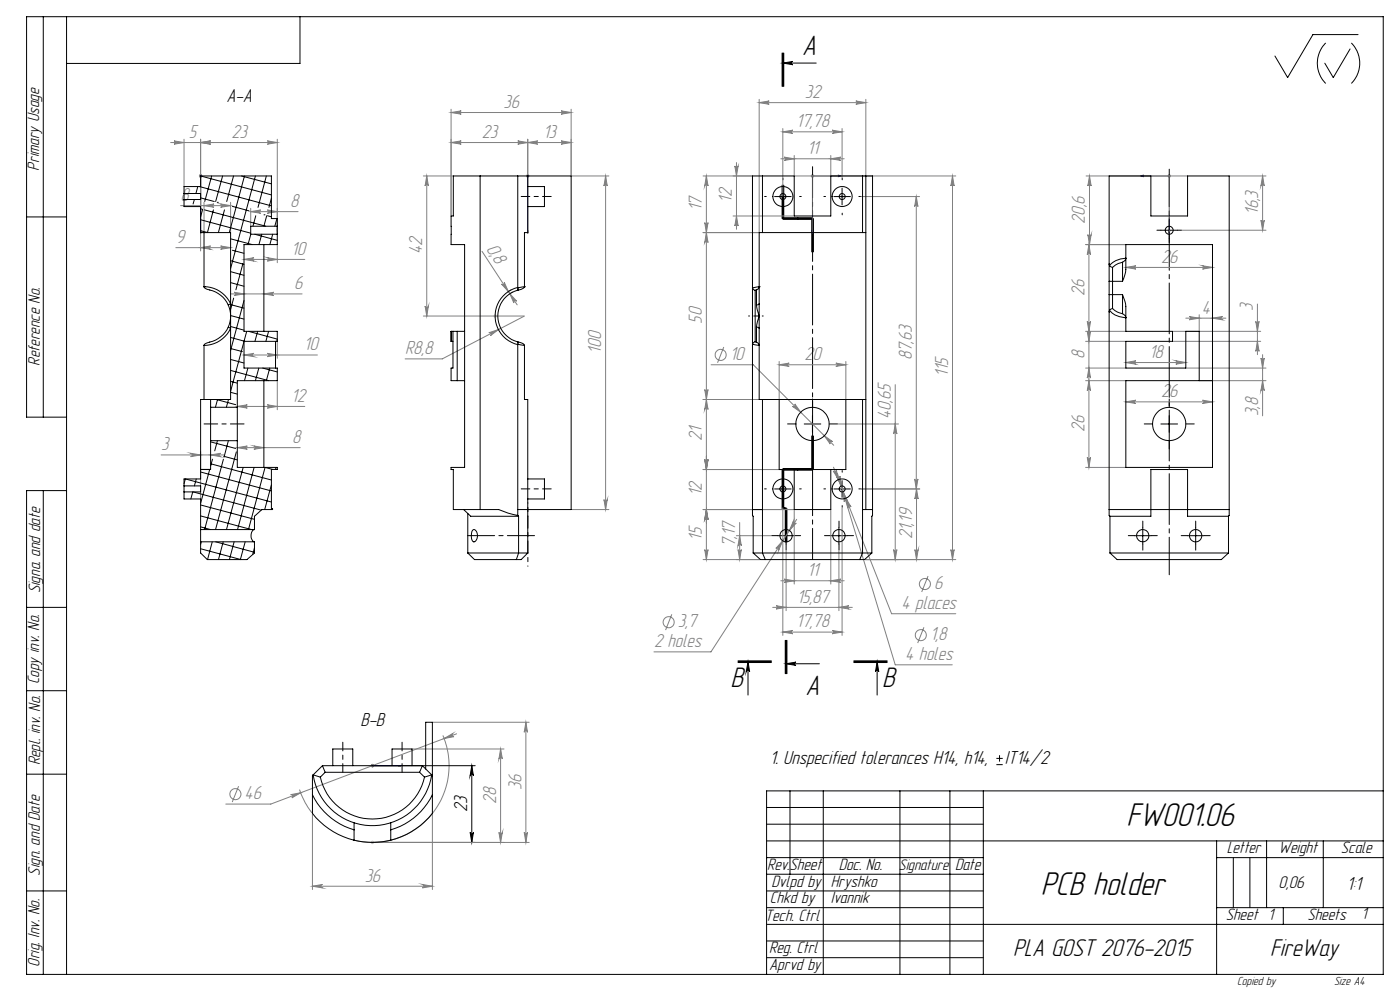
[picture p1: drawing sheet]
<svg xmlns="http://www.w3.org/2000/svg" width="420mm" height="297mm" viewBox="0 0 420 297" stroke-linecap="round" stroke-linejoin="round" font-family="sans-serif">
<g fill="none" stroke="#808080" stroke-width=".3">
<path d="M135.3 32.7v31.8M135.3 33.7h36M135.3 33.7l3.1-.5a.49 .49 0 0 0-.5 .5 .49 .49 0 0 0 .5 .5zM168.3 33.2l3 .5-3 .5a.49 .49 0 0 0 .5-.5 .49 .49 0 0 0-.5-.5zM171.3 32.7v19.8M227.8 29.8v39.7M227.8 30.8h32M227.8 30.8l3-.5a.49 .49 0 0 0-.5 .5 .49 .49 0 0 0 .5 .5zM234.8 39.5l3.1-.5a.49 .49 0 0 0-.5 .5 .49 .49 0 0 0 .5 .5zM234.8 38.5v20.2M234.8 39.5h17.8M249.6 39l3 .5-3 .5a.49 .49 0 0 0 .5-.5 .49 .49 0 0 0-.5-.5z"/>
<path d="M252.6 38.5v14.7M256.8 30.3l3 .5-3 .5a.49 .49 0 0 0 .4-.5 .49 .49 0 0 0-.4-.5zM259.8 29.8v22.7M51.2 42.7h32M52.2 42.2l3 .5-3 .5a.49 .49 0 0 0 .5-.5 .49 .49 0 0 0-.5-.5zM55.2 41.7v14M59.7 52.7h1M59.8 52.4l.7 .7M60.2 42.7l3-.5a.49 .49 0 0 0-.5 .5 .49 .49 0 0 0 .5 .5zM60.2 41.7v20M60.5 52.4l-.7 .7M80.2 42.2l3 .5-3 .5a.49 .49 0 0 0 .5-.5 .49 .49 0 0 0-.5-.5z"/>
<path d="M83.2 41.7v28.3M127 52.7h8.8M128 52.7v42M128 52.7l.5 3a.49 .49 0 0 0-.5-.5 .49 .49 0 0 0-.5 .5zM135.3 42.7l3.1-.5a.49 .49 0 0 0-.5 .5 .49 .49 0 0 0 .5 .5zM135.3 42.7h36M155.3 42.2l3 .5-3 .5a.49 .49 0 0 0 .5-.5 .49 .49 0 0 0-.5-.5zM157.8 52.7h1.1M158 52.4l.7 .7M158.3 41.7v11.5M158.3 42.7l3-.5a.49 .49 0 0 0-.4 .5 .49 .49 0 0 0 .4 .5zM158.7 52.4l-.7 .7"/>
<path d="M168.3 42.2l3 .5-3 .5a.49 .49 0 0 0 .5-.5 .49 .49 0 0 0-.5-.5zM171.6 52.7h11.1M181.7 52.7v100M181.7 52.7l.5 3a.49 .49 0 0 0-.5-.5 .49 .49 0 0 0-.5 .5zM210.9 52.7h14.7M211.9 52.7v115M211.9 52.7l.5 3a.49 .49 0 0 0-.5-.5 .49 .49 0 0 0-.5 .5zM220.5 49.7a.49 .49 0 0 0 .4 .5 .49 .49 0 0 0 .5-.5l-.5 3zM220.9 48.7v20M234.2 47.6h19.1M235.3 47.1l3 .5-3 .5a.49 .49 0 0 0 .4-.5 .49 .49 0 0 0-.4-.5zM238.3 46.6v5.9"/>
<path d="M238.4 52.7h48.3M243.4 52.4l.7 .7M243.7 52.2v1M244.1 52.4l-.7 .7M249.2 47.6l3-.5a.49 .49 0 0 0-.4 .5 .49 .49 0 0 0 .4 .5zM249.2 46.6v5.9M258.3 58.9h17.6M274.9 58.9l.5 3a.49 .49 0 0 0-.5-.5 .49 .49 0 0 0-.5 .5zM274.9 58.9v87.6M285.7 52.7l.5 3a.49 .49 0 0 0-.5-.5 .49 .49 0 0 0-.4 .5zM285.7 52.7v115M325.8 52.7h30.3"/>
<path d="M326.8 52.7l.5 3a.49 .49 0 0 0-.5-.5 .49 .49 0 0 0-.4 .5zM326.8 52.7v20.6M350.4 52.4l.7 .7M350.8 52.2v1M351.1 52.4l-.7 .7M369 52.7h10.8M378.8 52.7l.5 3a.49 .49 0 0 0-.5-.5 .49 .49 0 0 0-.5 .5zM378.8 52.7v16.3M52.7 74.2h16.5M54.2 61.6h15M60.2 69.9v5.3M60.2 74.2l3-.5a.49 .49 0 0 0-.5 .5 .49 .49 0 0 0 .5 .5z"/>
<path d="M61.2 61.6l3-.5a.49 .49 0 0 0-.5 .5 .49 .49 0 0 0 .5 .5zM61.2 60.6v8.9M66.2 73.7l3 .5-3 .5a.49 .49 0 0 0 .5-.5 .49 .49 0 0 0-.5-.5zM66.2 61.1l3 .5-3 .5a.49 .49 0 0 0 .5-.5 .49 .49 0 0 0-.5-.5zM69.2 60.6v8.9M73.2 77.7h18.2M73.2 77.7l3-.5a.51 .51 0 0 0-.5 .5 .51 .51 0 0 0 .5 .5zM75.2 63.4l3-.5a.49 .49 0 0 0-.5 .5 .49 .49 0 0 0 .5 .5zM75.2 62.4v5.2M75.2 63.4h14.2M80.2 77.2l3 .5-3 .5a.51 .51 0 0 0 .5-.5 .51 .51 0 0 0-.5-.5zM80.2 62.9l3 .5-3 .5a.49 .49 0 0 0 .5-.5 .49 .49 0 0 0-.5-.5z"/>
<path d="M83.2 73.5v5.2M144.6 75.3l10.6 16.1M210.9 69.7h16.6M211.4 66.7a.49 .49 0 0 0 .5 .5 .49 .49 0 0 0 .5-.5l-.5 3zM211.9 69.7l.5 3a.49 .49 0 0 0-.5-.5 .49 .49 0 0 0-.5 .5zM219.9 64.7h18.2M220.9 64.7l.5 3a.49 .49 0 0 0-.5-.5 .49 .49 0 0 0-.4 .5zM325.7 73.3h11.9M326.4 70.3a.49 .49 0 0 0 .4 .5 .49 .49 0 0 0 .5-.5l-.5 3zM326.7 73.3l.5 3a.49 .49 0 0 0-.5-.5 .49 .49 0 0 0-.5 .5zM326.7 73.3v66.8M354.6 69h25.2"/>
<path d="M360.8 79.7l2.9 .4-2.9 .5a.49 .49 0 0 0 .4-.5 .49 .49 0 0 0-.4-.4zM378.3 66a.49 .49 0 0 0 .5 .5 .49 .49 0 0 0 .5-.5l-.5 3zM69.2 88.1h21.4M70.2 87.6l3 .5-3 .5a.49 .49 0 0 0 .5-.5 .49 .49 0 0 0-.5-.5zM79.2 88.1l3-.5a.49 .49 0 0 0-.5 .5 .49 .49 0 0 0 .5 .5zM127 94.7h30.1M127.5 91.7a.49 .49 0 0 0 .5 .5 .49 .49 0 0 0 .5-.5l-.5 3zM146.6 99.7l2.9-.9-2.4 1.8a.5 .5 0 0 0 .2-.6 .5 .5 0 0 0-.7-.3zM150.5 85.1a.48 .48 0 0 0 .6 .2 .48 .48 0 0 0 .2-.7l1.2 2.8zM153 88l2 2.3a.5 .5 0 0 0-.7-.2 .5 .5 0 0 0-.1 .7zM153.4 86.8l-.7 .4M153.8 87.5l-.7 .4"/>
<path d="M157.3 94.7l-24.6 12.9h-11.2M325.7 99.3h11.9M326.2 96.3a.49 .49 0 0 0 .5 .5 .49 .49 0 0 0 .5-.5l-.5 3zM326.2 99.3a.49 .49 0 0 0 .5 .5 .49 .49 0 0 0 .5-.5l-.5 3zM337.7 80.1l3-.4a.49 .49 0 0 0-.4 .4 .49 .49 0 0 0 .4 .5zM337.7 80.1h26M352 99.3h26.2M355.7 95.4h12.1M356.8 94.9l3 .5-3 .4a.49 .49 0 0 0 .4-.4 .49 .49 0 0 0-.4-.5zM359.8 94.3v4.8M363.7 95.4l3-.5a.49 .49 0 0 0-.4 .5 .49 .49 0 0 0 .4 .4zM376.7 96.3a.49 .49 0 0 0 .5 .5 .49 .49 0 0 0 .5-.5l-.5 3z"/>
<path d="M377.2 91.1v15.2M73.2 106.4h22M73.2 106.4l3-.5a.49 .49 0 0 0-.5 .5 .49 .49 0 0 0 .5 .5zM80.2 105.9l3 .5-3 .5a.49 .49 0 0 0 .5-.5 .49 .49 0 0 0-.5-.5zM83.2 102.5v4.9M83.2 114.3v8.5M210.9 119.7h16.6M211.4 116.7a.49 .49 0 0 0 .5 .5 .49 .49 0 0 0 .5-.5l-.5 3zM211.9 119.7l.5 3a.49 .49 0 0 0-.5-.4 .49 .49 0 0 0-.5 .4zM213.3 109.3h12.7l24.1 24.2M217.1 104l-1.8 4.7M233.8 109.3h20"/>
<path d="M233.8 108.3v11.2M233.8 109.3l2.9-.5a.49 .49 0 0 0-.4 .5 .49 .49 0 0 0 .4 .5zM250.8 108.8l3 .5-3 .5a.49 .49 0 0 0 .4-.5 .49 .49 0 0 0-.4-.5zM253.8 108.3v11.2M268.6 115.3v52.4M325.7 114.1h11.9M325.7 110.3h11.9M325.7 102.3h11.9M326.7 110.3l.5 3a.49 .49 0 0 0-.5-.5 .49 .49 0 0 0-.5 .5zM326.7 114.1l.5 3a.49 .49 0 0 0-.5-.5 .49 .49 0 0 0-.5 .5zM337.7 108.7h18M337.7 108.7l3-.6a.51 .51 0 0 0-.4 .5 .51 .51 0 0 0 .4 .5z"/>
<path d="M352 102.3h26.2M352.7 108.1l3 .6-3 .4a.51 .51 0 0 0 .5-.5 .51 .51 0 0 0-.5-.5zM356 110.3h23.8M359.9 114.1h19.9M360.8 119.9l2.9 .5-2.9 .5a.49 .49 0 0 0 .4-.5 .49 .49 0 0 0-.4-.5zM377.2 102.3l.5 3a.49 .49 0 0 0-.5-.5 .49 .49 0 0 0-.5 .5zM378.3 107.3a.49 .49 0 0 0 .5 .5 .49 .49 0 0 0 .5-.5l-.5 3zM378.8 114.1l.5 3a.49 .49 0 0 0-.5-.5 .49 .49 0 0 0-.5 .5zM378.8 106.3v18.3M48.3 136.3h18.9M57.2 135.9l3 .4-3 .6a.51 .51 0 0 0 .5-.5 .51 .51 0 0 0-.5-.5zM60.2 135.4v13.9"/>
<path d="M63.2 136.3l3-.4a.51 .51 0 0 0-.5 .5 .51 .51 0 0 0 .5 .5zM71.2 134.2l3-.5a.49 .49 0 0 0-.5 .5 .49 .49 0 0 0 .5 .5zM71.2 134.2h18.9M71.2 121.8l3-.5a.49 .49 0 0 0-.5 .5 .49 .49 0 0 0 .5 .5zM71.2 121.8h20.2M76.2 133.7l3 .5-3 .5a.49 .49 0 0 0 .4-.5 .49 .49 0 0 0-.4-.5zM80.2 121.3l3 .5-3 .5a.49 .49 0 0 0 .5-.5 .49 .49 0 0 0-.5-.5zM211.4 137.7a.49 .49 0 0 0 .5 .5 .49 .49 0 0 0 .5-.5l-.5 3zM237.7 121.8a.5 .5 0 0 0 .7 0 .5 .5 0 0 0 0-.7l1.8 2.4zM247.3 130.6l2.5 1.8a.5 .5 0 0 0-.7 0 .5 .5 0 0 0 0 .7zM251.5 127.1h18.1M268.6 127.1l.5 3a.49 .49 0 0 0-.5-.5 .49 .49 0 0 0-.5 .5z"/>
<path d="M326.2 137.1a.49 .49 0 0 0 .5 .4 .49 .49 0 0 0 .5-.4l-.5 3zM337.7 120.4l3-.5a.49 .49 0 0 0-.4 .5 .49 .49 0 0 0 .4 .5zM337.7 120.4h26M171.6 152.7h11.1M181.2 149.7a.49 .49 0 0 0 .5 .5 .49 .49 0 0 0 .5-.5l-.5 3zM210.9 152.7h27.2M210.9 140.7h27.2M211.9 152.7l.5 3a.49 .49 0 0 0-.5-.5 .49 .49 0 0 0-.5 .5zM221.9 156.6v11.1M234.8 152.2v38.2M238 156.2a.5 .5 0 0 0 .2 .7 .5 .5 0 0 0 .7-.2l-2.1 2.3zM238.3 152.9v22.1"/>
<path d="M239 155.6l-25.7 39.8h-17.1M249.2 152.9v22.1M250 141.1a.49 .49 0 0 0 .6 .3 .49 .49 0 0 0 .3-.6l.6 3zM250 140l17.5 43.9h19.2M251 142.9a.5 .5 0 0 0 .6 .3 .5 .5 0 0 0 .4-.5l.4 3zM251.2 141.8l17.4 57.4h17.1M252.6 152.2v38.2M252.9 147.4l1.3 2.7a.5 .5 0 0 0-.6-.3 .5 .5 0 0 0-.3 .6zM253.8 149.3l1.5 2.6a.49 .49 0 0 0-.6-.2 .49 .49 0 0 0-.3 .6zM258.3 146.5h17.6M274.4 143.5a.49 .49 0 0 0 .5 .5 .49 .49 0 0 0 .5-.5l-.5 3zM275 146.5l.4 3a.49 .49 0 0 0-.4-.4 .49 .49 0 0 0-.5 .4z"/>
<path d="M275 146.5v21.2M325.7 140.1h11.9M210.9 167.7h17M211.4 164.7a.49 .49 0 0 0 .5 .5 .49 .49 0 0 0 .5-.5l-.5 3zM220.9 160.5h10.4M221.4 164.7a.49 .49 0 0 0 .5 .5 .49 .49 0 0 0 .5-.5l-.5 3zM221.9 160.5l.5 3a.49 .49 0 0 0-.5-.4 .49 .49 0 0 0-.5 .4zM234.2 174.1h19.1M234.8 162.1l-1.2 2.8a.5 .5 0 0 0-.2-.7 .5 .5 0 0 0-.6 .2zM235.3 173.6l3 .5-3 .5a.49 .49 0 0 0 .4-.5 .49 .49 0 0 0-.4-.5zM235.8 165.1v17.9M249.2 174.1l3-.5a.49 .49 0 0 0-.4 .5 .49 .49 0 0 0 .4 .5z"/>
<path d="M251.7 165.1v17.9M268.1 164.7a.49 .49 0 0 0 .5 .5 .49 .49 0 0 0 .5-.5l-.5 3zM274.5 164.7a.49 .49 0 0 0 .5 .5 .49 .49 0 0 0 .4-.5l-.4 3zM278.4 172.6l-1.9 4.8M285.3 164.7a.49 .49 0 0 0 .4 .5 .49 .49 0 0 0 .5-.5l-.5 3zM286.7 167.7h-27.1M201.5 184.1l-1.8 4.7M231.8 182h23.9M232.8 181.5l3 .5-3 .5a.49 .49 0 0 0 .5-.5 .49 .49 0 0 0-.5-.5zM234.8 189.4h17.8M234.8 189.4l3.1-.5a.49 .49 0 0 0-.5 .5 .49 .49 0 0 0 .5 .5zM249.6 188.9l3 .5-3 .5a.49 .49 0 0 0 .5-.5 .49 .49 0 0 0-.5-.5z"/>
<path d="M251.7 182l3-.5a.49 .49 0 0 0-.5 .5 .49 .49 0 0 0 .5 .5zM277.2 188l-1.9 4.7M129.9 216.5h28.9M137 219.9l-55.8 21.1h-13.5M157.8 216.5l.5 3a.49 .49 0 0 0-.5-.5 .49 .49 0 0 0-.5 .5zM157.8 216.5v36M71.6 235.6l-1.9 4.8M87.2 238.2l3-.6-2.6 1.5a.51 .51 0 0 0 .2-.6 .51 .51 0 0 0-.6-.3zM89.9 236.6l1.7 4 2 3M111.2 229.5h1M111.4 229.1l.7 .7M111.7 228.9v1.1"/>
<path d="M112.1 229.1l-.7 .7M123.8 224.5h27.4M132.9 220.4a23 23 0 0 1-3.6 23.9 23 23 0 0 1-22.9 7.5M133.2 221.3l2.7-1.5a.51 .51 0 0 0-.3 .7 .51 .51 0 0 0 .6 .3zM150.2 224.5l.5 3a.51 .51 0 0 0-.5-.5 .51 .51 0 0 0-.5 .5zM150.2 224.5v28M93.7 244v22.6M111.9 252.5h46.9M129.7 244v22.6M149.7 249.4a.51 .51 0 0 0 .5 .5 .51 .51 0 0 0 .5-.5l-.5 3.1zM157.3 249.4a.49 .49 0 0 0 .5 .5 .49 .49 0 0 0 .5-.5l-.5 3.1zM93.7 265.6l3-.5a.51 .51 0 0 0-.5 .5 .51 .51 0 0 0 .5 .5z"/>
<path d="M93.7 265.6h36M126.7 265.1l3 .5-3 .5a.51 .51 0 0 0 .5-.5 .51 .51 0 0 0-.5-.5z"/>
<circle cx="216.2" cy="106.4" r="1.67"/>
<circle cx="277.5" cy="175" r="1.65"/>
<circle cx="200.6" cy="186.5" r="1.66"/>
<circle cx="276.2" cy="190.4" r="1.67"/>
<circle cx="70.6" cy="238" r="1.66"/>
</g>
<g fill="none" stroke="#000" stroke-width=".3">
<path d="M13 5v120M20 5v287M90 5v14h-70M234.6 15.9v10M234.8 18.9h10.1M234.8 18.9l3.1-.5a.49 .49 0 0 0-.5 .5 .49 .49 0 0 0 .5 .5zM234.9 15.9v10M235.1 15.9v10M397.7 12.9a8.5 8.5 0 0 0 0 12.1M405 14.7l-5 8.5-2.6-4.3M405.4 12.9a8.6 8.6 0 0 1 0 12.1M407.4 10.4h-13.5l-7.6 12.8-3.8-6.4"/>
<path d="M232.4 58.9h4.9M234.6 55.5v10M234.8 56.4v5M234.9 55.5v10h8.9v10M235.1 55.5v10zM250.2 58.9h4.9M252.6 56.4v5M8 65h12M234.9 65.7h8.9M234.9 65.2h8.9M243.5 65.5v10M244 65.5v10"/>
<path d="M348.3 69h5M350.8 66.5v5M20 125h-12v-120h407v287h-407v-145h12M241.3 127.1h4.9M243.5 130.7v10M243.7 124.6v5M243.8 130.7v10h-8.9v11.7h.9v10.7M244 130.7v10M348.3 127.1h5M350.8 124.6v5M13 147v145M232.4 146.5h4.9"/>
<path d="M234.6 140.7v11.7M234.8 144v5M234.9 152.7h.9M234.9 152.2h.9M234.9 140.4h8.9M234.9 140.9h8.9M235.1 140.7v11.7M235.6 152.4v10M236.1 152.4v10M250.2 146.5h4.9M251.7 158v5.1M252.6 144v5"/>
<path d="M342.8 158v5.1M358.7 158v5.1M233.3 160.5h5M249.2 160.5h5M340.3 160.5h5M356.2 160.5h5M8 182h12M221.4 198.3h10M221.4 198.1h10M221.4 198.6h10M224.4 198.3l.5 3a.51 .51 0 0 0-.5-.4 .51 .51 0 0 0-.5 .4zM224.4 198.3v10"/>
<path d="M235.6 191.9v10M235.8 198.9h10M235.8 198.9l3-.5a.49 .49 0 0 0-.5 .5 .49 .49 0 0 0 .5 .5zM235.8 191.9v10M236.1 191.9v10M256.1 198.3h10M256.1 198.1h10M256.1 198.6h10M263.1 198.3l.5 3a.49 .49 0 0 0-.5-.4 .49 .49 0 0 0-.5 .4zM263.1 198.3v10M8 207h12M8 232h12"/>
<path d="M111.9 229.5h30.7M141.5 229.5l.5 3a.49 .49 0 0 0-.5-.5 .49 .49 0 0 0-.5 .5zM141.5 229.5v23M237 237v25M247 237v55M270 237v55M285 237v55M295 237v55M298.9 229.2h1.9M298.9 227.3h1.9M299.9 226.3v1.9M415 237h-185v55"/>
<path d="M111.9 252.5h30.7M141 249.4a.49 .49 0 0 0 .5 .5 .49 .49 0 0 0 .5-.5l-.5 3.1zM230 242h65M230 247h65M230 257h65M365 257h50M365 252v40M370 257v15M375 257v15M380 252v20M397 252v20M415 252h-185"/>
<path d="M8 267h12M230 267h65M230 272h65M230 262h65M365 272h50M385 272v5M415 277h-185M230 282h65M230 287h65"/>
</g>
<g fill="none" stroke="#c0c0c0" stroke-width=".3">
<path d="M234.4 58.9h1M234.5 58.6l.7 .7M234.8 58.4v1M235.2 58.6l-.7 .7M252.1 58.9h1.1M252.3 58.6l.7 .7M252.6 58.4v1M253 58.6l-.7 .7M148 94.7h1M148.2 94.4l.7 .7M148.6 94.2v1M148.9 94.4l-.7 .7"/>
<path d="M111.2 252.5h1M111.4 252.1l.7 .7M111.7 252v1M112.1 252.1l-.7 .7"/>
</g>
<g fill="none" stroke="#00f" stroke-width=".3">
<path d="M60.2 52.5v.4zM60.2 52.7h.1M60.2 52.7v17.2M158.3 52.5v.4zM158.3 52.7h.1M158.3 52.7v17.2M251.5 52.5l.8 .2-.8 .2zM252.3 52.7h-8.6v17.2M342.2 52.7h8.6v17.2M342.2 52.7l.8-.2v.4zM60.2 69.9v-.9v.9M158.3 69.9v-.9v.9"/>
<path d="M243.5 69h.5l-.3 .9zM350.6 69h.4l-.2 .9zM111.5 229.5h.4zM111.7 229.5h.1M111.7 229.5h8.6M120.3 229.5h-.8h.8"/>
</g>
<path d="M165.4 58.9h-9M165.4 146.5h-9M102.8 222.4v9M120.6 222.4v9" fill="none" stroke="#000" stroke-width=".3" stroke-dasharray="15.2 1.3 1.3 1.3" stroke-dashoffset="12.6"/>
<path d="M158.4 165.7v-11" fill="none" stroke="#000" stroke-width=".3" stroke-dasharray="15.2 1.3 1.3 1.3" stroke-dashoffset="11.6"/>
<path d="M158.4 150.7v4M158.4 165.7v4" fill="none" stroke="#000" stroke-width=".3" stroke-dasharray="15.2 1.3 1.3 1.3" stroke-dashoffset="15.1"/>
<path d="M140.2 160.5h20.2" fill="none" stroke="#000" stroke-width=".3" stroke-dasharray="15.2 1.3 1.3 1.3" stroke-dashoffset="7.1"/>
<path d="M61.2 127.1h12" fill="none" stroke="#000" stroke-width=".3" stroke-dasharray="15.2 1.3 1.3 1.3" stroke-dashoffset="11.1"/>
<path d="M350.8 50.7v121.6" fill="none" stroke="#000" stroke-width=".3" stroke-dasharray="15.2 1.3 1.3 1.3" stroke-dashoffset="4"/>
<g fill="none" stroke="#000" stroke-width=".3" stroke-dasharray="15.2 1.3 1.3 1.3">
<path d="M229.9 58.9h-.5M234.9 53.9v-.5M239.9 58.9h.5M247.7 58.9h-.5M252.7 53.9v-.5M257.7 58.9h.5M234.9 63.9v.5M252.7 63.9v.5M348.3 69h-1.2M350.8 66.5v-1.2M350.8 71.5v1.2M353.3 69h1.2"/>
<path d="M238.8 127.1h-2.5M243.8 122.1v-2.5M243.8 132.1v2.5M248.8 127.1h2.5M345.8 127.1h-2.5M350.8 122.1v-2.5M350.8 132.1v2.5M355.8 127.1h2.5M229.9 146.5h-.5M234.9 141.5v-.5M234.9 151.5v.5M235.8 158v-1.8"/>
<path d="M239.9 146.5h.5M247.7 146.5h-.5M251.7 158v-1.8M252.7 141.5v-.5M252.7 151.5v.5M257.7 146.5h.5M342.8 158v-1.8M358.7 158v-1.8M233.3 160.5h-1.8M235.8 163v1.9M238.3 160.5h1.9M249.2 160.5h-1.8"/>
<path d="M251.7 163v1.9M254.2 160.5h1.9M340.3 160.5h-1.8M342.8 163v1.9M345.3 160.5h1.9M356.2 160.5h-1.8M358.7 163v1.9M361.2 160.5h1.9"/>
</g>
<path d="M229 94.7h-4.4" fill="none" stroke="#000" stroke-width=".3" stroke-dasharray="15.2 1.3 1.3 1.3" stroke-dashoffset="14.9"/>
<path d="M243.8 167.7v-117.7" fill="none" stroke="#000" stroke-width=".3" stroke-dasharray="15.2 1.3 1.3 1.3" stroke-dashoffset="5.9"/>
<g fill="#000">
<path d="M234.8 18.9l3.1-.5a.49 .49 0 0 0-.5 .5 .49 .49 0 0 0 .5 .5zM235.8 198.9l3-.5a.49 .49 0 0 0-.5 .5 .49 .49 0 0 0 .5 .5z"/>
<path d="M263.1 198.3l.5 3a.49 .49 0 0 0-.5-.4 .49 .49 0 0 0-.5 .4zM224.4 198.3l.5 3a.51 .51 0 0 0-.5-.4 .51 .51 0 0 0-.5 .4z"/>
<path d="M141 249.4a.49 .49 0 0 0 .5 .5 .49 .49 0 0 0 .5-.5l-.5 3.1zM141.5 229.5l.5 3a.49 .49 0 0 0-.5-.5 .49 .49 0 0 0-.5 .5z"/>
</g>
<g fill="#808080">
<path d="M234.8 39.5l3.1-.5a.49 .49 0 0 0-.5 .5 .49 .49 0 0 0 .5 .5zM249.6 39l3 .5-3 .5a.49 .49 0 0 0 .5-.5 .49 .49 0 0 0-.5-.5z"/>
<path d="M149.7 249.4a.51 .51 0 0 0 .5 .5 .51 .51 0 0 0 .5-.5l-.5 3.1zM150.2 224.5l.5 3a.51 .51 0 0 0-.5-.5 .51 .51 0 0 0-.5 .5zM157.3 249.4a.49 .49 0 0 0 .5 .5 .49 .49 0 0 0 .5-.5l-.5 3.1zM157.8 216.5l.5 3a.49 .49 0 0 0-.5-.5 .49 .49 0 0 0-.5 .5z"/>
</g>
<g fill="#00f">
<path d="M251.5 52.5v.4l.8-.2zM243.5 69l.2 .9 .3-.9z"/>
<path d="M60.2 52.5v.4zM60.2 69v.9zM60.2 52.5v.4zM60.2 69v.9z"/>
<path d="M342.2 52.7l.8-.2v.4zM350.6 69h.4l-.2 .9z"/>
<path d="M119.5 229.5h.8zM111.5 229.5h.4zM119.5 229.5h.8zM111.5 229.5h.4z"/>
<path d="M158.3 52.5v.4zM158.3 69v.9z"/>
</g>
<g fill="#808080">
<path d="M153 88l2 2.3a.5 .5 0 0 0-.7-.2 .5 .5 0 0 0-.1 .7zM150.5 85.1a.48 .48 0 0 0 .6 .2 .48 .48 0 0 0 .2-.7l1.2 2.8z"/>
<path d="M66.2 73.7l3 .5-3 .5a.49 .49 0 0 0 .5-.5 .49 .49 0 0 0-.5-.5zM60.2 74.2l3-.5a.49 .49 0 0 0-.5 .5 .49 .49 0 0 0 .5 .5zM66.2 61.1l3 .5-3 .5a.49 .49 0 0 0 .5-.5 .49 .49 0 0 0-.5-.5zM61.2 61.6l3-.5a.49 .49 0 0 0-.5 .5 .49 .49 0 0 0 .5 .5z"/>
<path d="M155.3 42.2l3 .5-3 .5a.49 .49 0 0 0 .5-.5 .49 .49 0 0 0-.5-.5zM135.3 42.7l3.1-.5a.49 .49 0 0 0-.5 .5 .49 .49 0 0 0 .5 .5z"/>
<path d="M168.3 42.2l3 .5-3 .5a.49 .49 0 0 0 .5-.5 .49 .49 0 0 0-.5-.5zM158.3 42.7l3-.5a.49 .49 0 0 0-.4 .5 .49 .49 0 0 0 .4 .5z"/>
<path d="M250 141.1l1.5 2.7-.6-3a.49 .49 0 0 1-.3 .6 .49 .49 0 0 1-.6-.3zM253.8 149.3l.6 3a.49 .49 0 0 1 .3-.6 .49 .49 0 0 1 .6 .2zM251 142.9l1.4 2.8-.4-3a.5 .5 0 0 1-.4 .6 .5 .5 0 0 1-.6-.4zM252.9 147.4l.4 3a.5 .5 0 0 1 .3-.6 .5 .5 0 0 1 .6 .3zM227.8 30.8l3-.5a.49 .49 0 0 0-.5 .5 .49 .49 0 0 0 .5 .5zM256.8 30.3l3 .5-3 .5a.49 .49 0 0 0 .4-.5 .49 .49 0 0 0-.4-.5zM234.8 189.4l3.1-.5a.49 .49 0 0 0-.5 .5 .49 .49 0 0 0 .5 .5zM249.6 188.9l3 .5-3 .5a.49 .49 0 0 0 .5-.5 .49 .49 0 0 0-.5-.5zM232.8 181.5l3 .5-3 .5a.49 .49 0 0 0 .5-.5 .49 .49 0 0 0-.5-.5zM251.7 182l3-.5a.49 .49 0 0 0-.5 .5 .49 .49 0 0 0 .5 .5zM247.3 130.6l1.8 2.5a.5 .5 0 0 1 0-.7 .5 .5 0 0 1 .7 0zM238.4 121.1a.5 .5 0 0 1 0 .6 .5 .5 0 0 1-.7 .1l2.5 1.7zM238 156.2l-1.2 2.8 2.1-2.3a.5 .5 0 0 1-.7 .2 .5 .5 0 0 1-.2-.7zM234.8 162.1l-2 2.3a.5 .5 0 0 1 .6-.2 .5 .5 0 0 1 .2 .7zM146.6 99.7a.5 .5 0 0 1 .7 .2 .5 .5 0 0 1-.2 .7l2.4-1.8zM133.2 221.3l3-.5a.51 .51 0 0 1-.6-.4 .51 .51 0 0 1 .3-.6zM87.2 238.2a.51 .51 0 0 1 .6 .3 .51 .51 0 0 1-.2 .6l2.6-1.5z"/>
<path d="M93.7 265.6l3-.5a.51 .51 0 0 0-.5 .5 .51 .51 0 0 0 .5 .5zM126.7 265.1l3 .5-3 .5a.51 .51 0 0 0 .5-.5 .51 .51 0 0 0-.5-.5z"/>
<path d="M235.3 47.1l3 .5-3 .5a.49 .49 0 0 0 .4-.5 .49 .49 0 0 0-.4-.5zM249.2 47.6l3-.5a.49 .49 0 0 0-.4 .5 .49 .49 0 0 0 .4 .5zM235.3 173.6l3 .5-3 .5a.49 .49 0 0 0 .4-.5 .49 .49 0 0 0-.4-.5zM249.2 174.1l3-.5a.49 .49 0 0 0-.4 .5 .49 .49 0 0 0 .4 .5z"/>
<path d="M233.8 109.3l2.9-.5a.49 .49 0 0 0-.4 .5 .49 .49 0 0 0 .4 .5zM250.8 108.8l3 .5-3 .5a.49 .49 0 0 0 .4-.5 .49 .49 0 0 0-.4-.5z"/>
<path d="M70.2 87.6l3 .5-3 .5a.49 .49 0 0 0 .5-.5 .49 .49 0 0 0-.5-.5zM79.2 88.1l3-.5a.49 .49 0 0 0-.5 .5 .49 .49 0 0 0 .5 .5zM71.2 134.2l3-.5a.49 .49 0 0 0-.5 .5 .49 .49 0 0 0 .5 .5zM76.2 133.7l3 .5-3 .5a.49 .49 0 0 0 .4-.5 .49 .49 0 0 0-.4-.5z"/>
<path d="M57.2 135.9l3 .4-3 .6a.51 .51 0 0 0 .5-.5 .51 .51 0 0 0-.5-.5zM63.2 136.3l3-.4a.51 .51 0 0 0-.5 .5 .51 .51 0 0 0 .5 .5z"/>
<path d="M60.2 42.7l3-.5a.49 .49 0 0 0-.5 .5 .49 .49 0 0 0 .5 .5zM80.2 42.2l3 .5-3 .5a.49 .49 0 0 0 .5-.5 .49 .49 0 0 0-.5-.5z"/>
<path d="M80.2 77.2l3 .5-3 .5a.51 .51 0 0 0 .5-.5 .51 .51 0 0 0-.5-.5zM73.2 77.7l3-.5a.51 .51 0 0 0-.5 .5 .51 .51 0 0 0 .5 .5zM80.2 121.3l3 .5-3 .5a.49 .49 0 0 0 .5-.5 .49 .49 0 0 0-.5-.5zM71.2 121.8l3-.5a.49 .49 0 0 0-.5 .5 .49 .49 0 0 0 .5 .5zM60.2 42.7l3-.5a.49 .49 0 0 0-.5 .5 .49 .49 0 0 0 .5 .5zM52.2 42.2l3 .5-3 .5a.49 .49 0 0 0 .5-.5 .49 .49 0 0 0-.5-.5zM80.2 62.9l3 .5-3 .5a.49 .49 0 0 0 .5-.5 .49 .49 0 0 0-.5-.5zM75.2 63.4l3-.5a.49 .49 0 0 0-.5 .5 .49 .49 0 0 0 .5 .5zM80.2 105.9l3 .5-3 .5a.49 .49 0 0 0 .5-.5 .49 .49 0 0 0-.5-.5zM73.2 106.4l3-.5a.49 .49 0 0 0-.5 .5 .49 .49 0 0 0 .5 .5z"/>
<path d="M221.4 164.7a.49 .49 0 0 0 .5 .5 .49 .49 0 0 0 .5-.5l-.5 3zM221.9 160.5l.5 3a.49 .49 0 0 0-.5-.4 .49 .49 0 0 0-.5 .4zM274.5 164.7a.49 .49 0 0 0 .5 .5 .49 .49 0 0 0 .4-.5l-.4 3zM275 146.5l.4 3a.49 .49 0 0 0-.4-.4 .49 .49 0 0 0-.5 .4z"/>
<path d="M378.8 114.1l.5 3a.49 .49 0 0 0-.5-.5 .49 .49 0 0 0-.5 .5zM378.3 107.3a.49 .49 0 0 0 .5 .5 .49 .49 0 0 0 .5-.5l-.5 3z"/>
<path d="M181.7 52.7l.5 3a.49 .49 0 0 0-.5-.5 .49 .49 0 0 0-.5 .5zM181.2 149.7a.49 .49 0 0 0 .5 .5 .49 .49 0 0 0 .5-.5l-.5 3zM128 52.7l.5 3a.49 .49 0 0 0-.5-.5 .49 .49 0 0 0-.5 .5zM127.5 91.7a.49 .49 0 0 0 .5 .5 .49 .49 0 0 0 .5-.5l-.5 3z"/>
<path d="M378.8 52.7l.5 3a.49 .49 0 0 0-.5-.5 .49 .49 0 0 0-.5 .5zM378.3 66a.49 .49 0 0 0 .5 .5 .49 .49 0 0 0 .5-.5l-.5 3z"/>
<path d="M220.5 49.7a.49 .49 0 0 0 .4 .5 .49 .49 0 0 0 .5-.5l-.5 3zM220.9 64.7l.5 3a.49 .49 0 0 0-.5-.5 .49 .49 0 0 0-.4 .5z"/>
<path d="M274.9 58.9l.5 3a.49 .49 0 0 0-.5-.5 .49 .49 0 0 0-.5 .5zM274.4 143.5a.49 .49 0 0 0 .5 .5 .49 .49 0 0 0 .5-.5l-.5 3zM285.7 52.7l.5 3a.49 .49 0 0 0-.5-.5 .49 .49 0 0 0-.4 .5zM285.3 164.7a.49 .49 0 0 0 .4 .5 .49 .49 0 0 0 .5-.5l-.5 3zM211.9 52.7l.5 3a.49 .49 0 0 0-.5-.5 .49 .49 0 0 0-.5 .5zM211.4 66.7a.49 .49 0 0 0 .5 .5 .49 .49 0 0 0 .5-.5l-.5 3zM211.9 69.7l.5 3a.49 .49 0 0 0-.5-.5 .49 .49 0 0 0-.5 .5zM211.4 116.7a.49 .49 0 0 0 .5 .5 .49 .49 0 0 0 .5-.5l-.5 3zM211.9 119.7l.5 3a.49 .49 0 0 0-.5-.4 .49 .49 0 0 0-.5 .4zM211.4 137.7a.49 .49 0 0 0 .5 .5 .49 .49 0 0 0 .5-.5l-.5 3zM211.4 137.7a.49 .49 0 0 0 .5 .5 .49 .49 0 0 0 .5-.5l-.5 3zM211.9 152.7l.5 3a.49 .49 0 0 0-.5-.5 .49 .49 0 0 0-.5 .5zM211.9 152.7l.5 3a.49 .49 0 0 0-.5-.5 .49 .49 0 0 0-.5 .5zM211.4 164.7a.49 .49 0 0 0 .5 .5 .49 .49 0 0 0 .5-.5l-.5 3zM268.6 127.1l.5 3a.49 .49 0 0 0-.5-.5 .49 .49 0 0 0-.5 .5zM268.1 164.7a.49 .49 0 0 0 .5 .5 .49 .49 0 0 0 .5-.5l-.5 3zM326.8 52.7l.5 3a.49 .49 0 0 0-.5-.5 .49 .49 0 0 0-.4 .5zM326.4 70.3a.49 .49 0 0 0 .4 .5 .49 .49 0 0 0 .5-.5l-.5 3zM326.7 73.3l.5 3a.49 .49 0 0 0-.5-.5 .49 .49 0 0 0-.5 .5zM326.2 96.3a.49 .49 0 0 0 .5 .5 .49 .49 0 0 0 .5-.5l-.5 3zM326.2 99.3a.49 .49 0 0 0 .5 .5 .49 .49 0 0 0 .5-.5l-.5 3zM326.7 110.3l.5 3a.49 .49 0 0 0-.5-.5 .49 .49 0 0 0-.5 .5zM326.7 114.1l.5 3a.49 .49 0 0 0-.5-.5 .49 .49 0 0 0-.5 .5zM326.2 137.1a.49 .49 0 0 0 .5 .4 .49 .49 0 0 0 .5-.4l-.5 3z"/>
<path d="M376.7 96.3a.49 .49 0 0 0 .5 .5 .49 .49 0 0 0 .5-.5l-.5 3zM377.2 102.3l.5 3a.49 .49 0 0 0-.5-.5 .49 .49 0 0 0-.5 .5z"/>
<path d="M135.3 33.7l3.1-.5a.49 .49 0 0 0-.5 .5 .49 .49 0 0 0 .5 .5zM168.3 33.2l3 .5-3 .5a.49 .49 0 0 0 .5-.5 .49 .49 0 0 0-.5-.5zM337.7 108.7l3-.6a.51 .51 0 0 0-.4 .5 .51 .51 0 0 0 .4 .5zM352.7 108.1l3 .6-3 .4a.51 .51 0 0 0 .5-.5 .51 .51 0 0 0-.5-.5z"/>
<path d="M337.7 120.4l3-.5a.49 .49 0 0 0-.4 .5 .49 .49 0 0 0 .4 .5zM360.8 119.9l2.9 .5-2.9 .5a.49 .49 0 0 0 .4-.5 .49 .49 0 0 0-.4-.5zM337.7 80.1l3-.4a.49 .49 0 0 0-.4 .4 .49 .49 0 0 0 .4 .5zM360.8 79.7l2.9 .4-2.9 .5a.49 .49 0 0 0 .4-.5 .49 .49 0 0 0-.4-.4zM356.8 94.9l3 .5-3 .4a.49 .49 0 0 0 .4-.4 .49 .49 0 0 0-.4-.5zM363.7 95.4l3-.5a.49 .49 0 0 0-.4 .5 .49 .49 0 0 0 .4 .4z"/>
</g>
<g fill="none" stroke="#000" stroke-width=".3">
<path d="M55.2 58v1.8M55.2 59.8v2.1h5v7.8h9v50h-9v23.8h-5v2.1M55.2 58h5v1.8h-5M58.3 59.8l-.4 1.3M59.3 55.9l-.5 2.1M59.8 55.9l21.6 5.8M60.2 52.7h21.2v12.8h1.8v2.3M60.2 52.7v3.2h-5v2.1M60.2 52.7l21.2 5.7M60.2 59.3l4.1 1.1M63.5 52.7l-2.1 7.7M66.8 52.7l-2.1 7.7"/>
<path d="M70.1 52.7l-2.1 7.7M72.5 52.7l8.9 2.4M73.3 52.7l-4.5 17M76.6 52.7l-7.4 27.8M79.9 52.7l-2.5 9.5M81.4 59.4l-.7 2.8M144 52.7h-8v12h-.7l.1 5.5M144 52.7h27.3v100h-16M144 52.7v100M155.3 52.7v33.4M158.3 55.9h5v6h-5M158.3 52.7v17h-1v16.2"/>
<path d="M228.7 52.7v17M258.8 52.7v17M259.8 52.7v100M60.2 69.1l2.1 .6M60.2 65.9l15 4M60.2 62.6l.5 .1M60.7 62.9l-.5 2.1M61.2 69.7v16.2M61.3 62.9l18.4 4.9M64 62.9l-1.8 6.8M65.2 60.6h.1M67.3 62.9l-1.8 6.8"/>
<path d="M69.2 78.1l4 1.1M69.2 71.6l6.5 1.7M69.7 75l3.5 .9M69.7 61.8l5 1.4M72.9 79l-2.1 7.9M75.2 70.2h8M75.2 70.2l-.8 3.1M76.4 70.2l6.8 1.8M76.7 64.7l-.8 3.1M78.5 70.2l-.8 3.1M79.2 73.3v26M79.2 64.4h.1"/>
<path d="M80 64.7l-.8 3.1M80.3 64.7l1.1 .3M81.8 70.2l-.8 3.1M83.1 65.5l-.7 2.3M83.2 67.8v2.4M83.2 70.2v3.1h-10v26h10v3h-10M83.2 67.8h-8v2.4M135.3 70.2v3.1h4.1v66.8h-4.1v.6h.7v12h8M259.8 69.7h-32v16.2M332.7 79.1v-26.4h12.6v12h11v-12h12.5v100M332.7 79.1l.1 .5M332.7 79.1v5.2"/>
<path d="M332.8 79.6l1 .5M336.8 78.6v5.7M336.8 78.6l-1.3 .4-1.7 1.1M337.7 77.4v-4.1h26v66.8h-26v-26h22.1M337.7 77.4a6.3 6.3 0 0 0-4.9 2.2M337.7 77.3v.6a12.3 12.3 0 0 1-.9 6.4M337.7 77.4l-.2 .6-.7 .6M61.2 85.9a8.7 8.7 0 0 1 8 5.1l-.7 .4M61.2 85.9l.9 .8a8.5 8.5 0 0 1 6.4 4.7M61.2 85.9h.1M68.5 91.4a8.2 8.2 0 0 1 0 6.7M68.5 98.1l.7 .3a8.9 8.9 0 0 1-8 5.1"/>
<path d="M68.5 98.1a9 9 0 0 1-6.6 4.8l-.7 .6M69.2 97.9l4 1.1M69.2 94.6l4 1M69.2 91.3l4 1.1M69.2 84.7l4 1.1M69.2 81.4l4 1.1M70.1 89.4l-.9 3.3M73.2 90.1l-4 14.9M74 99.3l-.8 3M74.6 99.3l8.6 2.3M77.3 99.3l-.8 3M80.6 99.3l-.8 3"/>
<path d="M135.4 99.3v3M135.9 99.3v11h-.6v3.8h1.9M135.9 99.3h1.3M135.9 99.3h-.6v3h.6M137.2 99.3h2.2M137.2 99.3v14.8M155.2 87a8 8 0 0 0-5.9 7.7 8 8 0 0 0 5.9 7.7M155.3 86.1a8.8 8.8 0 0 0-6.8 8.6 8.8 8.8 0 0 0 6.8 8.6M155.3 86.1l.1 .2M155.4 86.3l-.2 .7M157.3 85.9a2.46 2.46 0 0 1-1.9 1.1h-.2M157.3 85.9l-1.9 .4"/>
<path d="M157.3 85.9h.1M225.7 86.1v17.2M225.7 86.1v-33.4h12.6v12h10.9v-12h12.6v101.8l-.3 .2v11M225.7 86.1l.1 .2M225.8 86.3l.2 .4 .6 .3M226.6 87v15.4M226.9 86.9l-.3 .1M226.9 86.9v4.5M226.9 98.1v4.4M226.9 98.1l.9 .3M226.9 91.4l.9 3.3-.9 3.4M227.8 85.9h.1"/>
<path d="M227.8 85.9l-2 .4M227.8 85.9l-.2 .5-.7 .5M227.8 91l-.9 .4M227.8 85.9v5.1M227.8 98.4v5.1M227.8 91v7.4M332.7 84.3h1.1M332.7 88.3v5.2M332.7 88.3h1.1M332.7 84.3v4M332.7 93.5v59.2M332.8 93l-.1 .5"/>
<path d="M332.8 93a6.1 6.1 0 0 0 4.9 2.2M333.8 92.5l-1 .5M333.8 92.5a5.3 5.3 0 0 0 3 1.5M333.8 88.3v4.2M333.8 80.1v4.2M333.8 88.3h3M333.8 84.3h3M333.8 84.3v4M336.8 94l.7 .6 .2 .6M336.8 88.3a11.4 11.4 0 0 1 .9 6.1v.9M336.8 88.3v5.7M337.7 95.2v4.1h14.1v3h-14.1v8h18v-11h4.1v14.8"/>
<path d="M61.2 103.5v16.2M63.2 119.7v2.4M64.9 119.7l5.8 1.6M65.3 119.7l-.7 2.4M68.5 119.7l-.6 2.4M69.2 117.6l2 .5M69.2 114.3l2 .5M69.2 111l11.4 3.1M69.2 107.7l4 1.1M69.2 104.5l3.5 .9M69.2 101.1l4.3 1.2M73.2 102.3v8h10v3.8h-12v8"/>
<path d="M73.2 102.3l-4 15M74.4 110.3l-1.1 3.8M77.6 110.3l-1 3.8M78.8 110.3l4.4 1.2M79.2 114.1v26M80.9 110.3l-1 3.8M82.7 102.3v8M83.2 101.8l-.1 .5M137.2 114.1h2.2M155.2 102.4l.2 .7M155.2 102.4l1.5 .5 .6 .6M155.3 103.3v51.2"/>
<path d="M155.4 103.1l1.9 .4M155.4 103.1l-.1 .2M157.3 103.5v16.2h1v46M225.7 103.3v51.2l.3 .2v11M225.8 103.1l2 .4M225.8 103.1l-.1 .2M226.6 102.4l.3 .1M226.6 102.4l-.6 .3-.2 .4M226.9 102.5l.7 .6 .2 .4M227.8 103.5v16.2h32M228.7 119.7v46l.9 2M233.8 119.7v21h20v-21"/>
<path d="M258.8 119.7v46l-.9 2M359.8 114.1h3.9M63.2 122.1v10M63.2 132.1v8.6h-3M63.2 122.1h8M63.2 132.1h8M63.2 139l18.2 4.9M63.2 132.4l7.5 2M63.7 137.6l-.5 2.1M65.2 132.1l-.8 3M67 137.6l-5.6 21.1M67.2 136.8l4 1"/>
<path d="M68.5 132.1l-1.3 4.9M70.9 135.4l-6.2 23.3M71.2 132.1v8h12v.6h-1.8v11.8h.4v.2h-3.2l-2.3 2v4M71.2 122.1v10M55.2 145.6v1.8M55.2 147.4v2.1h5v9.2M55.2 145.6h5v1.8h-5M55.6 143.5l-.4 1.5M55.6 143.5l25.8 7M57.8 147.4l-.5 2.1M57.9 147.4l20.5 5.5M58.9 143.5l-.6 2.1"/>
<path d="M60.2 158.7v3.7M60.2 158.7h16.1M60.2 157.9l2.9 .8M60.2 154.6l15.2 4.1M60.2 151.3l16.1 4.3M60.2 141.5l21.2 5.6M62.9 140.7l-2.7 10.1M73 140.1l-5.1 18.6M76.2 140.1l-4.9 18.6M76.3 158.7a2.15 2.15 0 0 0 0 3.7M81.4 145.3l-2 7.4M81.8 140.7l-2.3-.6-5 18.6"/>
<path d="M82.8 140.1l-.1 .6M139.1 152.7l2.1 2h14.4M140.3 153.9v11.8M141.8 158.9a1 1 0 0 1 1.1 .1 1 1 0 0 1 .3 1.1v1a.94 .94 0 0 1-.4 1 .94 .94 0 0 1-1.1 0l-.3-1.6zM144 152.7h5.6l2.8 1.1 2.9 .7M155.3 154.5l.3 .2M155.6 154.7v11M158.3 143.5h5v6h-5M225.7 152.7h3M238.3 140.7v12h10.9v-12M258.8 152.7h3M332.7 152.7h36.1"/>
<path d="M332.7 152.7v1.8l.3 .2M333 154.7h12.3v-14h11v14h12.2M333 154.7v11M368.5 154.7v11M368.8 152.7v1.8l-.3 .2M60.2 162.4v3.3l2 2h11.9l2.2-2v-3.3M60.2 162.4h16.1M60.2 164.5l12.1 3.2M60.4 162.4l-.2 .7M63.7 162.4l-1.4 5.3M64.7 162.4l11.6 3.1M67 162.4l-1.5 5.3"/>
<path d="M70.2 162.4l-1.4 5.3M73.6 162.4l-1.5 5.3M76.3 164.2l-.5 2M140.3 165.7h15.3M140.3 165.7l2 2h12.6M155.6 165.7h2.7M155.6 165.7l-.7 2M158.3 165.7l-1.9 2h-1.5M226 165.7h35.5M226 165.7l2.1 2h31.3l2.1-2M333 165.7h35.5M333 165.7l2.1 2h31.3l2.1-2"/>
<path d="M93.7 238.2a20.2 20.2 0 0 0 12.5 10.5M93.7 238.2v5.6a22.9 22.9 0 0 0 12.5 8M93.9 232.2a18 18 0 0 0 17.8 15.3 18 18 0 0 0 17.8-15.3M93.9 232.2l-.2 .3v5.7M93.9 232.2l2.2 .7M96.1 232.9a16 16 0 0 0 15.6 12.6 16 16 0 0 0 15.7-12.6M96.7 229.5l.8 2M96.7 229.5h30M96.7 229.5l-2.8 2.7M97.5 231.5l-1.4 1.4M97.5 231.5h28.4M99.8 229.5v-5h6v5"/>
<path d="M117.6 229.5v-5h6v5M125.9 231.5l1.5 1.4M126.7 229.5l-.8 2M126.7 229.5l2.8 2.7M127.7 230.5v-14h2v16M129.5 232.2l-2.1 .7M129.5 232.2l.2 .3M129.7 232.5v5.7M129.7 238.2a20.2 20.2 0 0 1-12.5 10.5M129.7 238.2v5.6a23.3 23.3 0 0 1-12.5 8M106.2 251.8a22.9 22.9 0 0 0 11 0M106.2 246.6v5.2"/>
<path d="M117.2 246.6v5.2"/>
<circle cx="234.8" cy="58.9" r="3"/>
<circle cx="234.9" cy="58.9" r=".89"/>
<circle cx="252.6" cy="58.9" r="3"/>
<circle cx="252.6" cy="58.9" r=".89"/>
<circle cx="350.8" cy="69" r="1.2"/>
<circle cx="243.8" cy="127.1" r="5"/>
<circle cx="350.8" cy="127.1" r="5"/>
<circle cx="234.8" cy="146.5" r="3"/>
<circle cx="234.9" cy="146.5" r=".89"/>
<circle cx="252.6" cy="146.5" r="3"/>
<circle cx="252.6" cy="146.5" r=".89"/>
<circle cx="235.8" cy="160.5" r="1.84"/>
<circle cx="251.7" cy="160.5" r="1.84"/>
<circle cx="342.8" cy="160.5" r="1.85"/>
<circle cx="358.7" cy="160.5" r="1.85"/>
</g>
<g font-size="10.2">
<text x="337.9" y="247.6">FW001.06</text>
<text x="312.3" y="268.2">PCB holder</text>
</g>
<g font-size="8.8">
<text x="240.7" y="16.4">A</text>
<text x="219.1" y="205.8">B</text>
<text x="241.6" y="208.2">A</text>
<text x="264.7" y="205.8">B</text>
</g>
<g font-size="7.5">
<text x="303.9" y="286.5">PLA GOST 2076-2015</text>
<text x="381.1" y="286.5">FireWay</text>
</g>
<g font-size="5.8" fill="#808080">
<text x="241.5" y="29.4">32</text>
<text x="151.1" y="32.3">36</text>
<text x="56.6" y="41.3">5</text>
<text x="69.4" y="41.3">23</text>
<text x="144.6" y="41.3">23</text>
<text x="163" y="41.3">13</text>
<text x="238.9" y="38.1">17,78</text>
<text x="242.1" y="46.2">11</text>
<text x="54.2" y="60.3">8</text>
<text x="87" y="62">8</text>
<text x="210.6" y="63.2" transform="rotate(-90 210.6 63.2)">17</text>
<text x="219.6" y="60.7" transform="rotate(-90 219.6 60.7)">12</text>
<text x="377.4" y="64.4" transform="rotate(-90 377.4 64.4)">16,3</text>
<text x="325.5" y="67.1" transform="rotate(-90 325.5 67.1)">20,6</text>
<text x="52.8" y="72.8">9</text>
<text x="87.4" y="76.4">10</text>
<text x="126.7" y="76.1" transform="rotate(-90 126.7 76.1)">42</text>
<text x="145.7" y="74.5" transform="rotate(57 145.7 74.5)">0,</text>
<text x="147.5" y="77.2" transform="rotate(57 147.5 77.2)">8</text>
<text x="348.3" y="78.8">26</text>
<text x="88.2" y="86.7">6</text>
<text x="325.3" y="88.7" transform="rotate(-90 325.3 88.7)">26</text>
<text x="360.6" y="94">4</text>
<text x="375.9" y="93.3" transform="rotate(-90 375.9 93.3)">3</text>
<text x="210.6" y="97" transform="rotate(-90 210.6 97)">50</text>
<text x="91.2" y="105">10</text>
<text x="121.6" y="106.2">R8,8</text>
<text x="180.3" y="106" transform="rotate(-90 180.3 106)">100</text>
<text x="219" y="107.9">10</text>
<text x="241.3" y="107.9">20</text>
<text x="273.5" y="107.9" transform="rotate(-90 273.5 107.9)">87,63</text>
<text x="325.3" y="107.5" transform="rotate(-90 325.3 107.5)">8</text>
<text x="344.7" y="107.3">18</text>
<text x="284.4" y="112.9" transform="rotate(-90 284.4 112.9)">115</text>
<text x="348.3" y="119.1">26</text>
<text x="87.4" y="120.4">12</text>
<text x="267.2" y="125.6" transform="rotate(-90 267.2 125.6)">40,65</text>
<text x="377.4" y="124.6" transform="rotate(-90 377.4 124.6)">3,8</text>
<text x="325.3" y="129.5" transform="rotate(-90 325.3 129.5)">26</text>
<text x="48.4" y="135">3</text>
<text x="87.7" y="132.8">8</text>
<text x="210.6" y="132.2" transform="rotate(-90 210.6 132.2)">21</text>
<text x="210.6" y="148.7" transform="rotate(-90 210.6 148.7)">12</text>
<text x="273.6" y="161.6" transform="rotate(-90 273.6 161.6)">21,19</text>
<text x="210.6" y="162.1" transform="rotate(-90 210.6 162.1)">15</text>
<text x="220.6" y="163.9" transform="rotate(-90 220.6 163.9)">7,17</text>
<text x="242.1" y="172.7">11</text>
<text x="280.2" y="176.6">6</text>
<text x="239" y="180.6">15,87</text>
<text x="270.5" y="182.5">4 places</text>
<text x="203.4" y="188.1">3,7</text>
<text x="238.9" y="188.1">17,78</text>
<text x="279" y="191.9">1,8</text>
<text x="196.2" y="194">2 holes</text>
<text x="271.6" y="197.9">4 holes</text>
<text x="73.4" y="239.6">46</text>
<text x="156.4" y="236.7" transform="rotate(-90 156.4 236.7)">36</text>
<text x="148.9" y="240.9" transform="rotate(-90 148.9 240.9)">28</text>
<text x="109.4" y="264.2">36</text>
</g>
<g font-size="5.8">
<text x="67.9" y="30.6">A-A</text>
<text x="108.2" y="217.4">B-B</text>
<text x="230.9" y="228.9">1. Unspecified tolerances H14, h14,</text>
<text x="301.5" y="228.9">IT14/2</text>
<text x="140.2" y="243.2" transform="rotate(-90 140.2 243.2)">23</text>
<text x="404.1" y="266.7">1:1</text>
</g>
<text font-size="5.3" x="383.6" y="266">0,06</text>
<g font-size="5.1">
<text x="11.8" y="51.1" transform="rotate(-90 11.8 51.1)">Primary Usage</text>
<text x="11.9" y="109.6" transform="rotate(-90 11.9 109.6)">Reference No.</text>
<text x="12.1" y="177.8" transform="rotate(-90 12.1 177.8)">Signa. and date</text>
<text x="11.7" y="205.1" transform="rotate(-90 11.7 205.1)">Copy inv. No.</text>
<text x="12.1" y="229.4" transform="rotate(-90 12.1 229.4)">Repl. inv. No.</text>
<text x="368" y="255.7">Letter</text>
<text x="383.6" y="255.7">Weight</text>
<text x="402.2" y="255.7">Scale</text>
<text x="12" y="262.4" transform="rotate(-90 12 262.4)">Sign. and Date</text>
<text x="230.2" y="260.7">Rev.Sheet</text>
<text x="251.6" y="260.7">Doc. No.</text>
<text x="286.5" y="260.7">Date</text>
<text x="231.5" y="265.8">Dvlpd by</text>
<text x="249.3" y="265.8">Hryshko</text>
<text x="229.4" y="275.9">Tech. Ctrl</text>
<text x="231" y="270.8">Chkd by</text>
<text x="249.3" y="270.8">Ivannik</text>
<text x="367.7" y="275.8">Sheet 1</text>
<text x="392.2" y="275.8">Sheets</text>
<text x="408.4" y="275.5">1</text>
<text x="230.7" y="285.6">Reg. Ctrl</text>
<text x="11.9" y="289.7" transform="rotate(-90 11.9 289.7)">Orig. Inv. No.</text>
<text x="230.7" y="290.6">Aprvd by</text>
</g>
<text font-size="4.7" x="269.7" y="260.7">Signature</text>
<g font-size="3.7">
<text x="371.2" y="295.1">Copied by</text>
<text x="400.2" y="295.1">Size À4</text>
</g>
</svg>
